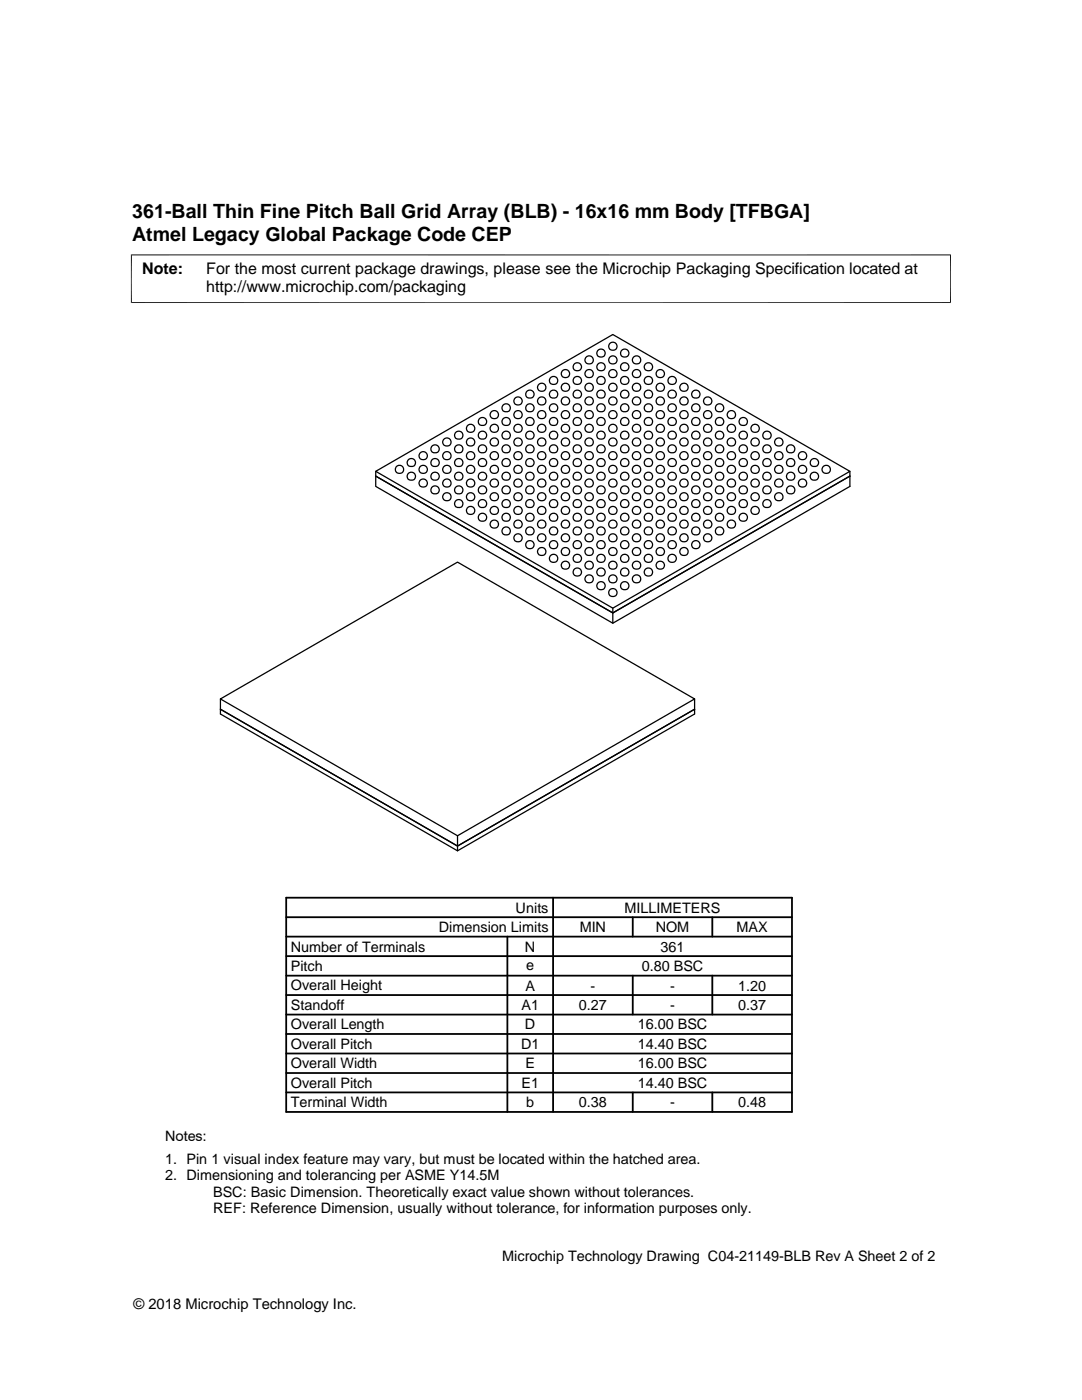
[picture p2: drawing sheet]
<svg xmlns="http://www.w3.org/2000/svg" width="216mm" height="279mm" viewBox="0 0 216 279" stroke-linecap="round" stroke-linejoin="round" font-family="sans-serif">
<g fill="none" stroke="#000" stroke-width=".25">
<path d="M75 94.1l47.3-27.3 47.3 27.3-47.3 27.3zM169.6 94.1v3l-47.3 27.3-47.3-27.3v-2.1l47.3 27.3 47.3-27.3-47.3 27.3-47.3-27.3v-.9M44 139.5v3l47.3 27.3 47.3-27.3v-3M44 139.5l47.3-27.3 47.3 27.3-47.3 27.3zM122.3 121.4v3M44 141.5l47.3 27.3 47.3-27.3M91.3 166.8v3"/>
<circle cx="105.7" cy="78.7" r=".83"/>
<circle cx="108.1" cy="77.3" r=".83"/>
<circle cx="110.5" cy="78.7" r=".83"/>
<circle cx="110.5" cy="75.9" r=".83"/>
<circle cx="112.8" cy="74.6" r=".84"/>
<circle cx="112.8" cy="77.3" r=".84"/>
<circle cx="115.2" cy="78.7" r=".83"/>
<circle cx="115.2" cy="75.9" r=".83"/>
<circle cx="115.2" cy="73.2" r=".83"/>
<circle cx="117.6" cy="77.3" r=".83"/>
<circle cx="117.6" cy="71.8" r=".83"/>
<circle cx="117.6" cy="74.6" r=".83"/>
<circle cx="119.9" cy="78.7" r=".83"/>
<circle cx="120" cy="70.5" r=".83"/>
<circle cx="120" cy="73.2" r=".83"/>
<circle cx="120" cy="75.9" r=".83"/>
<circle cx="122.3" cy="69.1" r=".84"/>
<circle cx="122.3" cy="71.9" r=".84"/>
<circle cx="122.3" cy="74.6" r=".84"/>
<circle cx="122.3" cy="77.3" r=".84"/>
<circle cx="124.7" cy="78.7" r=".83"/>
<circle cx="124.7" cy="73.2" r=".83"/>
<circle cx="124.7" cy="70.5" r=".83"/>
<circle cx="124.7" cy="75.9" r=".83"/>
<circle cx="127" cy="71.8" r=".83"/>
<circle cx="127" cy="74.6" r=".83"/>
<circle cx="127" cy="77.3" r=".83"/>
<circle cx="129.4" cy="78.7" r=".83"/>
<circle cx="129.4" cy="73.2" r=".83"/>
<circle cx="129.4" cy="75.9" r=".83"/>
<circle cx="131.8" cy="74.6" r=".84"/>
<circle cx="131.8" cy="77.3" r=".84"/>
<circle cx="134.1" cy="78.7" r=".83"/>
<circle cx="134.1" cy="75.9" r=".83"/>
<circle cx="136.5" cy="77.3" r=".83"/>
<circle cx="138.9" cy="78.7" r=".83"/>
<circle cx="79.7" cy="93.7" r=".83"/>
<circle cx="82.1" cy="95.1" r=".83"/>
<circle cx="82.1" cy="92.3" r=".83"/>
<circle cx="84.4" cy="91" r=".84"/>
<circle cx="84.4" cy="93.7" r=".84"/>
<circle cx="84.4" cy="96.4" r=".84"/>
<circle cx="86.8" cy="89.6" r=".83"/>
<circle cx="86.8" cy="92.3" r=".83"/>
<circle cx="86.8" cy="95.1" r=".83"/>
<circle cx="86.8" cy="97.8" r=".83"/>
<circle cx="89.2" cy="88.2" r=".83"/>
<circle cx="89.2" cy="91" r=".83"/>
<circle cx="89.2" cy="93.7" r=".83"/>
<circle cx="89.2" cy="96.4" r=".83"/>
<circle cx="89.2" cy="99.2" r=".82"/>
<circle cx="91.6" cy="86.9" r=".83"/>
<circle cx="91.6" cy="95.1" r=".83"/>
<circle cx="91.6" cy="89.6" r=".83"/>
<circle cx="91.6" cy="97.8" r=".83"/>
<circle cx="91.6" cy="92.3" r=".83"/>
<circle cx="93.9" cy="88.2" r=".84"/>
<circle cx="93.9" cy="91" r=".84"/>
<circle cx="93.9" cy="93.7" r=".84"/>
<circle cx="93.9" cy="85.5" r=".84"/>
<circle cx="93.9" cy="96.4" r=".84"/>
<circle cx="93.9" cy="99.2" r=".83"/>
<circle cx="96.3" cy="89.6" r=".83"/>
<circle cx="96.3" cy="92.3" r=".83"/>
<circle cx="96.3" cy="84.1" r=".83"/>
<circle cx="96.3" cy="95.1" r=".83"/>
<circle cx="96.3" cy="86.9" r=".83"/>
<circle cx="96.3" cy="97.8" r=".83"/>
<circle cx="98.7" cy="91" r=".83"/>
<circle cx="98.7" cy="82.8" r=".83"/>
<circle cx="98.7" cy="85.5" r=".83"/>
<circle cx="98.7" cy="88.2" r=".83"/>
<circle cx="98.7" cy="93.7" r=".83"/>
<circle cx="98.7" cy="96.4" r=".83"/>
<circle cx="98.7" cy="99.2" r=".82"/>
<circle cx="101" cy="95.1" r=".83"/>
<circle cx="101" cy="92.3" r=".83"/>
<circle cx="101" cy="81.4" r=".83"/>
<circle cx="101" cy="84.1" r=".83"/>
<circle cx="101" cy="86.9" r=".83"/>
<circle cx="101" cy="97.8" r=".83"/>
<circle cx="101" cy="89.6" r=".83"/>
<circle cx="103.4" cy="80" r=".84"/>
<circle cx="103.4" cy="82.8" r=".84"/>
<circle cx="103.4" cy="93.7" r=".84"/>
<circle cx="103.4" cy="85.5" r=".84"/>
<circle cx="103.4" cy="96.4" r=".84"/>
<circle cx="103.4" cy="88.2" r=".84"/>
<circle cx="103.4" cy="99.2" r=".83"/>
<circle cx="103.4" cy="91" r=".84"/>
<circle cx="105.7" cy="81.4" r=".83"/>
<circle cx="105.7" cy="95.1" r=".83"/>
<circle cx="105.7" cy="84.1" r=".83"/>
<circle cx="105.7" cy="97.8" r=".83"/>
<circle cx="105.7" cy="86.9" r=".83"/>
<circle cx="105.7" cy="89.6" r=".83"/>
<circle cx="105.7" cy="92.3" r=".83"/>
<circle cx="108.1" cy="80" r=".83"/>
<circle cx="108.1" cy="82.8" r=".83"/>
<circle cx="108.1" cy="96.4" r=".83"/>
<circle cx="108.1" cy="85.5" r=".83"/>
<circle cx="108.1" cy="88.2" r=".83"/>
<circle cx="108.1" cy="91" r=".83"/>
<circle cx="108.1" cy="93.7" r=".83"/>
<circle cx="108.1" cy="99.2" r=".82"/>
<circle cx="110.5" cy="97.8" r=".83"/>
<circle cx="110.5" cy="81.4" r=".83"/>
<circle cx="110.5" cy="84.1" r=".83"/>
<circle cx="110.5" cy="86.9" r=".83"/>
<circle cx="110.5" cy="95.1" r=".83"/>
<circle cx="110.5" cy="89.6" r=".83"/>
<circle cx="110.5" cy="92.3" r=".83"/>
<circle cx="112.8" cy="80" r=".84"/>
<circle cx="112.8" cy="82.8" r=".84"/>
<circle cx="112.8" cy="85.5" r=".84"/>
<circle cx="112.8" cy="88.2" r=".84"/>
<circle cx="112.8" cy="99.2" r=".83"/>
<circle cx="112.8" cy="91" r=".84"/>
<circle cx="112.8" cy="93.7" r=".84"/>
<circle cx="112.8" cy="96.4" r=".84"/>
<circle cx="115.2" cy="81.4" r=".83"/>
<circle cx="115.2" cy="84.1" r=".83"/>
<circle cx="115.2" cy="86.9" r=".83"/>
<circle cx="115.2" cy="89.6" r=".83"/>
<circle cx="115.2" cy="92.3" r=".83"/>
<circle cx="115.2" cy="95.1" r=".83"/>
<circle cx="115.2" cy="97.8" r=".83"/>
<circle cx="117.6" cy="82.8" r=".83"/>
<circle cx="117.6" cy="80" r=".83"/>
<circle cx="117.6" cy="85.5" r=".83"/>
<circle cx="117.6" cy="88.2" r=".83"/>
<circle cx="117.6" cy="91" r=".83"/>
<circle cx="117.6" cy="93.7" r=".83"/>
<circle cx="117.6" cy="96.4" r=".83"/>
<circle cx="117.6" cy="99.2" r=".82"/>
<circle cx="119.9" cy="84.1" r=".83"/>
<circle cx="119.9" cy="81.4" r=".83"/>
<circle cx="119.9" cy="86.9" r=".83"/>
<circle cx="119.9" cy="95.1" r=".83"/>
<circle cx="119.9" cy="89.6" r=".83"/>
<circle cx="119.9" cy="92.3" r=".83"/>
<circle cx="119.9" cy="97.8" r=".83"/>
<circle cx="122.3" cy="85.5" r=".84"/>
<circle cx="122.3" cy="80" r=".84"/>
<circle cx="122.3" cy="82.8" r=".84"/>
<circle cx="122.3" cy="88.2" r=".84"/>
<circle cx="122.3" cy="91" r=".84"/>
<circle cx="122.3" cy="93.7" r=".84"/>
<circle cx="122.3" cy="96.4" r=".84"/>
<circle cx="122.3" cy="99.2" r=".83"/>
<circle cx="124.7" cy="86.9" r=".83"/>
<circle cx="124.7" cy="81.4" r=".83"/>
<circle cx="124.7" cy="84.1" r=".83"/>
<circle cx="124.7" cy="89.6" r=".83"/>
<circle cx="124.7" cy="92.3" r=".83"/>
<circle cx="124.7" cy="95.1" r=".83"/>
<circle cx="124.7" cy="97.8" r=".83"/>
<circle cx="127" cy="88.2" r=".83"/>
<circle cx="127" cy="82.8" r=".83"/>
<circle cx="127" cy="91" r=".83"/>
<circle cx="127" cy="85.5" r=".83"/>
<circle cx="127" cy="93.7" r=".83"/>
<circle cx="127" cy="96.4" r=".83"/>
<circle cx="127" cy="80" r=".83"/>
<circle cx="127" cy="99.2" r=".82"/>
<circle cx="129.4" cy="95.1" r=".83"/>
<circle cx="129.4" cy="84.1" r=".83"/>
<circle cx="129.4" cy="89.6" r=".83"/>
<circle cx="129.4" cy="86.9" r=".83"/>
<circle cx="129.4" cy="92.3" r=".83"/>
<circle cx="129.4" cy="97.8" r=".83"/>
<circle cx="129.4" cy="81.4" r=".83"/>
<circle cx="131.8" cy="91" r=".84"/>
<circle cx="131.8" cy="85.5" r=".84"/>
<circle cx="131.8" cy="93.7" r=".84"/>
<circle cx="131.8" cy="88.2" r=".84"/>
<circle cx="131.8" cy="96.4" r=".84"/>
<circle cx="131.8" cy="99.2" r=".83"/>
<circle cx="131.8" cy="80" r=".84"/>
<circle cx="131.8" cy="82.8" r=".84"/>
<circle cx="134.1" cy="86.9" r=".83"/>
<circle cx="134.1" cy="92.3" r=".83"/>
<circle cx="134.1" cy="95.1" r=".83"/>
<circle cx="134.1" cy="89.6" r=".83"/>
<circle cx="134.1" cy="97.8" r=".83"/>
<circle cx="134.1" cy="81.4" r=".83"/>
<circle cx="134.1" cy="84.1" r=".83"/>
<circle cx="136.5" cy="88.2" r=".83"/>
<circle cx="136.5" cy="93.7" r=".83"/>
<circle cx="136.5" cy="96.4" r=".83"/>
<circle cx="136.5" cy="91" r=".83"/>
<circle cx="136.5" cy="80" r=".83"/>
<circle cx="136.5" cy="82.8" r=".83"/>
<circle cx="136.5" cy="85.5" r=".83"/>
<circle cx="136.5" cy="99.2" r=".82"/>
<circle cx="138.9" cy="95.1" r=".83"/>
<circle cx="138.9" cy="89.6" r=".83"/>
<circle cx="138.9" cy="97.8" r=".83"/>
<circle cx="138.9" cy="92.3" r=".83"/>
<circle cx="138.9" cy="81.4" r=".83"/>
<circle cx="138.9" cy="84.1" r=".83"/>
<circle cx="138.9" cy="86.9" r=".83"/>
<circle cx="141.2" cy="96.4" r=".84"/>
<circle cx="141.2" cy="91" r=".84"/>
<circle cx="141.2" cy="93.7" r=".84"/>
<circle cx="141.2" cy="99.2" r=".83"/>
<circle cx="141.2" cy="80" r=".84"/>
<circle cx="141.2" cy="82.8" r=".84"/>
<circle cx="141.2" cy="85.5" r=".84"/>
<circle cx="141.2" cy="88.2" r=".84"/>
<circle cx="143.6" cy="92.3" r=".83"/>
<circle cx="143.6" cy="97.8" r=".83"/>
<circle cx="143.6" cy="95.1" r=".83"/>
<circle cx="143.6" cy="81.4" r=".83"/>
<circle cx="143.6" cy="84.1" r=".83"/>
<circle cx="143.6" cy="86.9" r=".83"/>
<circle cx="143.6" cy="89.6" r=".83"/>
<circle cx="146" cy="93.7" r=".83"/>
<circle cx="146" cy="96.4" r=".83"/>
<circle cx="146" cy="82.8" r=".83"/>
<circle cx="146" cy="85.5" r=".83"/>
<circle cx="146" cy="88.2" r=".83"/>
<circle cx="146" cy="91" r=".83"/>
<circle cx="146" cy="99.2" r=".82"/>
<circle cx="148.3" cy="95.1" r=".83"/>
<circle cx="148.3" cy="97.8" r=".83"/>
<circle cx="148.3" cy="86.9" r=".83"/>
<circle cx="148.3" cy="84.1" r=".83"/>
<circle cx="148.3" cy="89.6" r=".83"/>
<circle cx="148.3" cy="92.3" r=".83"/>
<circle cx="150.7" cy="96.4" r=".84"/>
<circle cx="150.7" cy="99.2" r=".83"/>
<circle cx="150.7" cy="85.5" r=".84"/>
<circle cx="150.7" cy="88.2" r=".84"/>
<circle cx="150.7" cy="91" r=".84"/>
<circle cx="150.7" cy="93.7" r=".84"/>
<circle cx="153.1" cy="95.1" r=".83"/>
<circle cx="153.1" cy="97.8" r=".83"/>
<circle cx="153.1" cy="86.9" r=".83"/>
<circle cx="153.1" cy="89.6" r=".83"/>
<circle cx="153.1" cy="92.3" r=".83"/>
<circle cx="155.4" cy="96.4" r=".83"/>
<circle cx="155.4" cy="88.2" r=".83"/>
<circle cx="155.4" cy="91" r=".83"/>
<circle cx="155.4" cy="93.7" r=".83"/>
<circle cx="155.4" cy="99.2" r=".82"/>
<circle cx="157.8" cy="97.8" r=".83"/>
<circle cx="157.8" cy="89.6" r=".83"/>
<circle cx="157.8" cy="92.3" r=".83"/>
<circle cx="157.8" cy="95.1" r=".83"/>
<circle cx="160.1" cy="91" r=".84"/>
<circle cx="160.1" cy="93.7" r=".84"/>
<circle cx="160.1" cy="96.4" r=".84"/>
<circle cx="162.5" cy="92.3" r=".83"/>
<circle cx="162.5" cy="95.1" r=".83"/>
<circle cx="164.9" cy="93.7" r=".83"/>
<circle cx="91.6" cy="100.5" r=".83"/>
<circle cx="93.9" cy="101.9" r=".83"/>
<circle cx="96.3" cy="100.5" r=".83"/>
<circle cx="96.3" cy="103.2" r=".83"/>
<circle cx="98.7" cy="101.9" r=".82"/>
<circle cx="98.7" cy="104.6" r=".82"/>
<circle cx="101" cy="100.5" r=".83"/>
<circle cx="101" cy="103.2" r=".83"/>
<circle cx="101" cy="106" r=".83"/>
<circle cx="103.4" cy="101.9" r=".83"/>
<circle cx="103.4" cy="104.6" r=".83"/>
<circle cx="103.4" cy="107.4" r=".83"/>
<circle cx="105.7" cy="108.7" r=".83"/>
<circle cx="105.7" cy="100.5" r=".83"/>
<circle cx="105.7" cy="103.2" r=".83"/>
<circle cx="105.7" cy="106" r=".83"/>
<circle cx="108.1" cy="110.1" r=".83"/>
<circle cx="108.1" cy="107.3" r=".83"/>
<circle cx="108.1" cy="101.9" r=".82"/>
<circle cx="108.1" cy="104.6" r=".82"/>
<circle cx="110.5" cy="108.7" r=".83"/>
<circle cx="110.5" cy="111.4" r=".83"/>
<circle cx="110.5" cy="100.5" r=".83"/>
<circle cx="110.5" cy="103.2" r=".83"/>
<circle cx="110.5" cy="106" r=".83"/>
<circle cx="112.8" cy="101.9" r=".83"/>
<circle cx="112.8" cy="104.6" r=".83"/>
<circle cx="112.8" cy="107.4" r=".83"/>
<circle cx="112.9" cy="110.1" r=".82"/>
<circle cx="112.9" cy="112.8" r=".82"/>
<circle cx="115.2" cy="108.7" r=".83"/>
<circle cx="115.2" cy="111.4" r=".83"/>
<circle cx="115.2" cy="114.2" r=".83"/>
<circle cx="115.2" cy="100.5" r=".83"/>
<circle cx="115.2" cy="103.2" r=".83"/>
<circle cx="115.2" cy="106" r=".83"/>
<circle cx="117.6" cy="110.1" r=".83"/>
<circle cx="117.6" cy="112.8" r=".83"/>
<circle cx="117.6" cy="115.5" r=".83"/>
<circle cx="117.6" cy="107.3" r=".83"/>
<circle cx="117.6" cy="101.9" r=".82"/>
<circle cx="117.6" cy="104.6" r=".82"/>
<circle cx="119.9" cy="108.7" r=".83"/>
<circle cx="119.9" cy="111.4" r=".83"/>
<circle cx="119.9" cy="114.2" r=".83"/>
<circle cx="119.9" cy="116.9" r=".83"/>
<circle cx="119.9" cy="103.2" r=".83"/>
<circle cx="119.9" cy="106" r=".83"/>
<circle cx="119.9" cy="100.5" r=".83"/>
<circle cx="122.3" cy="104.6" r=".83"/>
<circle cx="122.3" cy="107.4" r=".83"/>
<circle cx="122.3" cy="101.9" r=".83"/>
<circle cx="122.3" cy="110.1" r=".82"/>
<circle cx="122.3" cy="112.8" r=".82"/>
<circle cx="122.3" cy="115.5" r=".82"/>
<circle cx="122.3" cy="118.3" r=".82"/>
<circle cx="124.7" cy="108.7" r=".83"/>
<circle cx="124.7" cy="111.4" r=".83"/>
<circle cx="124.7" cy="114.2" r=".83"/>
<circle cx="124.7" cy="116.9" r=".83"/>
<circle cx="124.7" cy="103.2" r=".83"/>
<circle cx="124.7" cy="106" r=".83"/>
<circle cx="124.7" cy="100.5" r=".83"/>
<circle cx="127" cy="110.1" r=".83"/>
<circle cx="127" cy="112.8" r=".83"/>
<circle cx="127" cy="115.5" r=".83"/>
<circle cx="127" cy="107.3" r=".83"/>
<circle cx="127" cy="104.6" r=".82"/>
<circle cx="127" cy="101.9" r=".82"/>
<circle cx="129.4" cy="108.7" r=".83"/>
<circle cx="129.4" cy="111.4" r=".83"/>
<circle cx="129.4" cy="114.2" r=".83"/>
<circle cx="129.4" cy="106" r=".83"/>
<circle cx="129.4" cy="100.5" r=".83"/>
<circle cx="129.4" cy="103.2" r=".83"/>
<circle cx="131.8" cy="107.4" r=".83"/>
<circle cx="131.8" cy="101.9" r=".83"/>
<circle cx="131.8" cy="104.6" r=".83"/>
<circle cx="131.8" cy="110.1" r=".82"/>
<circle cx="131.8" cy="112.8" r=".82"/>
<circle cx="134.1" cy="108.7" r=".83"/>
<circle cx="134.1" cy="111.4" r=".83"/>
<circle cx="134.1" cy="100.5" r=".83"/>
<circle cx="134.1" cy="103.2" r=".83"/>
<circle cx="134.1" cy="106" r=".83"/>
<circle cx="136.5" cy="110.1" r=".83"/>
<circle cx="136.5" cy="107.3" r=".83"/>
<circle cx="136.5" cy="104.6" r=".82"/>
<circle cx="136.5" cy="101.9" r=".82"/>
<circle cx="138.9" cy="108.7" r=".83"/>
<circle cx="138.9" cy="100.5" r=".83"/>
<circle cx="138.9" cy="103.2" r=".83"/>
<circle cx="138.9" cy="106" r=".83"/>
<circle cx="141.2" cy="101.9" r=".83"/>
<circle cx="141.2" cy="104.6" r=".83"/>
<circle cx="141.2" cy="107.4" r=".83"/>
<circle cx="143.6" cy="100.5" r=".83"/>
<circle cx="143.6" cy="103.2" r=".83"/>
<circle cx="143.6" cy="106" r=".83"/>
<circle cx="146" cy="101.9" r=".82"/>
<circle cx="146" cy="104.6" r=".82"/>
<circle cx="148.3" cy="100.5" r=".83"/>
<circle cx="148.3" cy="103.2" r=".83"/>
<circle cx="150.7" cy="101.9" r=".83"/>
<circle cx="153.1" cy="100.5" r=".83"/>
</g>
<path d="M26.1 50.9h163.7M26.2 50.8v9.7M189.7 50.8v9.7M26.1 60.4h163.7" fill="none" stroke="#000" stroke-width=".2"/>
<g fill="none" stroke="#000" stroke-width=".36">
<path d="M57.1 179.2h100.9v42.7h-100.9zM110.4 179.2v42.7M57.1 198.6h100.9M57.1 194.7h100.9M57.1 190.8h100.9M57.1 186.9h100.9M57.1 183h100.9M101.2 186.9v35M126.3 183v3.9M126.3 194.7v7.8M142.1 183v3.9M142.1 194.7v7.8"/>
<path d="M57.1 206.4h100.9M57.1 202.5h100.9M57.1 214.1h100.9M57.1 210.2h100.9M57.1 218h100.9M126.3 218v3.9M142.1 218v3.9"/>
</g>
<g font-size="3.9">
<text x="26.4" y="43.5">361-Ball Thin Fine Pitch Ball Grid Array (BLB) - 16x16 mm Body [TFBGA]</text>
<text x="26.4" y="48">Atmel Legacy Global Package Code CEP</text>
</g>
<g font-size="3.2">
<text x="28.4" y="54.6">Note:</text>
<text x="41.1" y="58.3">http://www.microchip.com/packaging</text>
<text x="41.1" y="54.6">For the most current package drawings, please see the Microchip Packaging Specification located at</text>
</g>
<g font-size="2.9">
<text x="102.9" y="182.1">Units</text>
<text x="124.6" y="182.1">MILLIMETERS</text>
<text x="58" y="189.9">Number of Terminals</text>
<text x="87.6" y="186">Dimension Limits</text>
<text x="104.8" y="189.9">N</text>
<text x="115.7" y="186">MIN</text>
<text x="130.8" y="186">NOM</text>
<text x="131.8" y="189.9">361</text>
<text x="147" y="186">MAX</text>
<text x="58" y="197.7">Overall Height</text>
<text x="58" y="193.8">Pitch</text>
<text x="104.8" y="197.7">A</text>
<text x="105" y="193.5">e</text>
<text x="117.8" y="197.7">-</text>
<text x="128" y="193.8">0.80 BSC</text>
<text x="133.7" y="197.7">-</text>
<text x="147.3" y="197.7">1.20</text>
<text x="58" y="201.6">Standoff</text>
<text x="104.1" y="201.6">A1</text>
<text x="115.5" y="201.6">0.27</text>
<text x="133.7" y="201.6">-</text>
<text x="147.3" y="201.6">0.37</text>
<text x="58" y="205.4">Overall Length</text>
<text x="58" y="209.3">Overall Pitch</text>
<text x="104" y="209.3">D1</text>
<text x="104.8" y="205.4">D</text>
<text x="127.3" y="205.4">16.00 BSC</text>
<text x="127.3" y="209.3">14.40 BSC</text>
<text x="58" y="213.2">Overall Width</text>
<text x="104.8" y="213.2">E</text>
<text x="127.3" y="213.2">16.00 BSC</text>
<text x="58" y="221">Terminal Width</text>
<text x="58" y="217.1">Overall Pitch</text>
<text x="104" y="217.1">E1</text>
<text x="105" y="221">b</text>
<text x="115.5" y="221">0.38</text>
<text x="127.3" y="217.1">14.40 BSC</text>
<text x="133.7" y="221">-</text>
<text x="147.3" y="221">0.48</text>
<text x="32.9" y="227.6">Notes:</text>
<text x="32.9" y="232.2">1. Pin 1 visual index feature may vary, but must be located within the hatched area.</text>
<text x="32.9" y="235.5">2. Dimensioning and tolerancing per ASME Y14.5M</text>
<text x="42.5" y="238.8">BSC: Basic Dimension. Theoretically exact value shown without tolerances.</text>
<text x="42.5" y="242.2">REF: Reference Dimension, usually without tolerance, for information purposes only.</text>
<text x="100.2" y="251.7">Microchip Technology Drawing C04-21149-BLB Rev A Sheet 2 of 2</text>
<text x="26.6" y="261.3">© 2018 Microchip Technology Inc.</text>
</g>
</svg>
